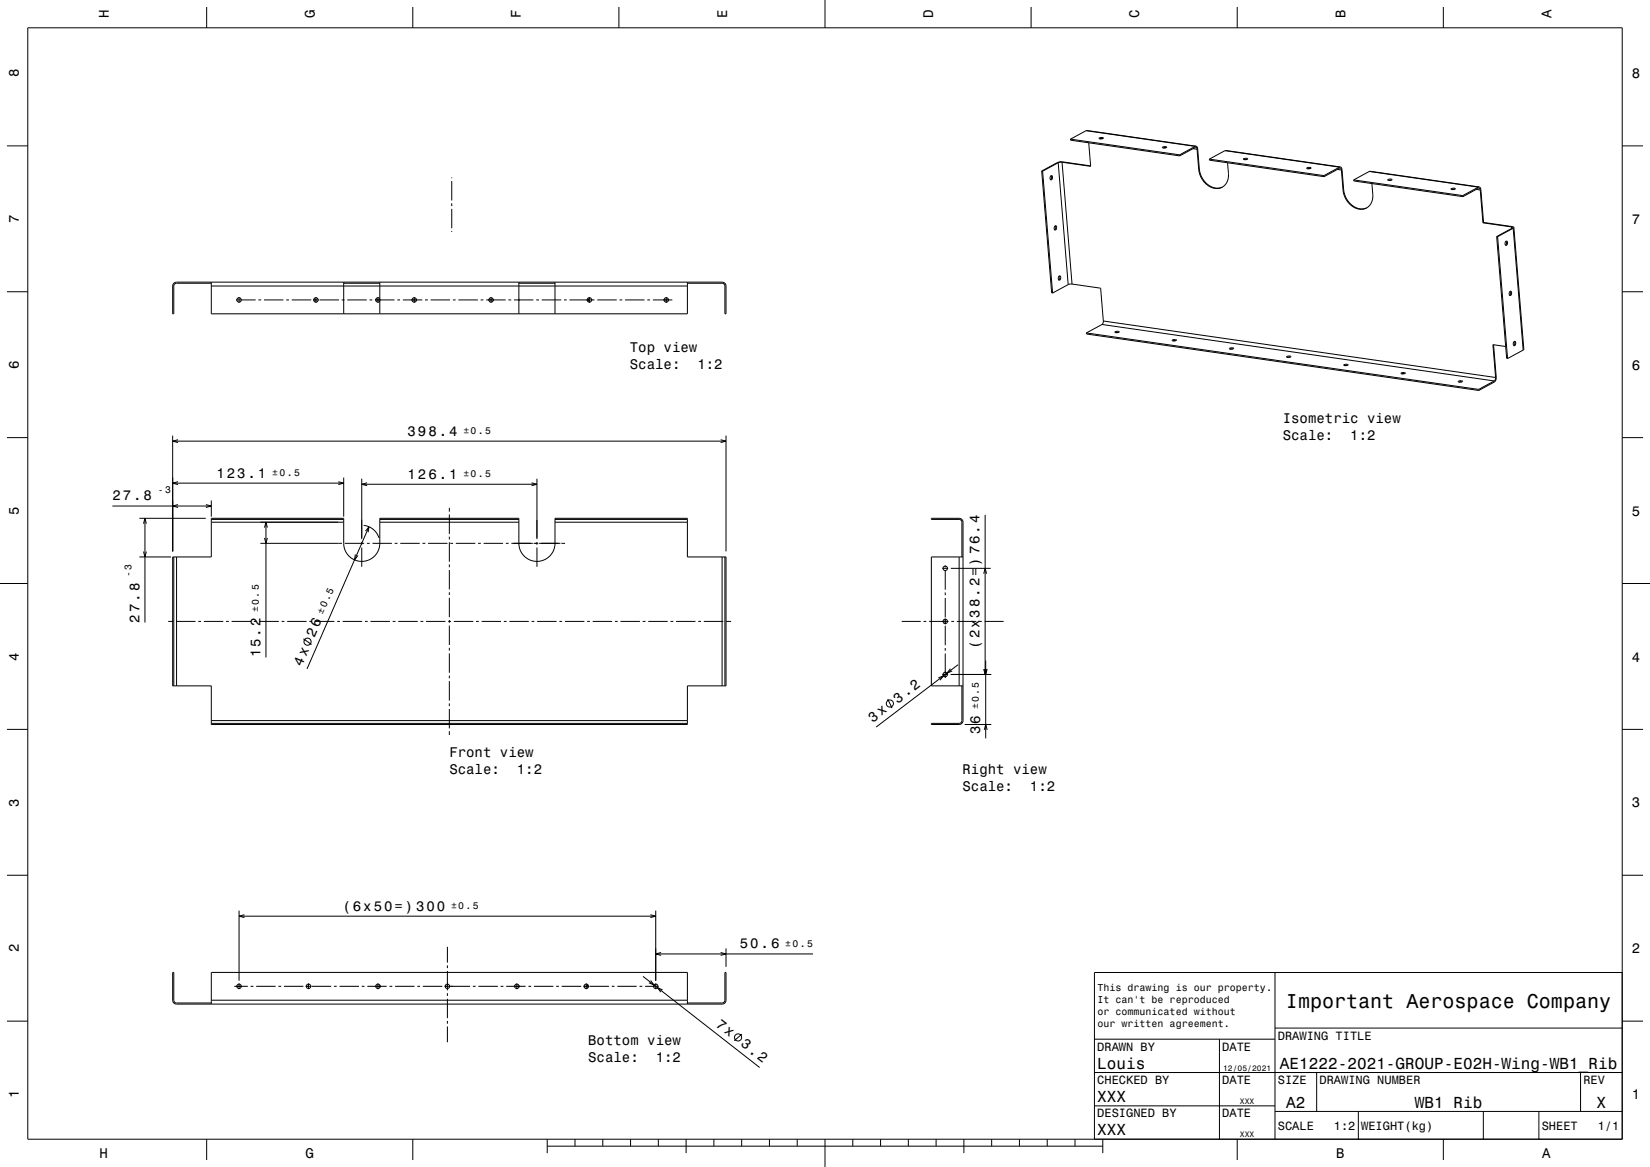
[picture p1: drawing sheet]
<svg xmlns="http://www.w3.org/2000/svg" width="594mm" height="420mm" viewBox="0 0 594 420" stroke-linecap="round" stroke-linejoin="round" font-family="sans-serif">
<g fill="none" stroke="#000" stroke-width=".36">
<path d="M10 10h574v400h-574zM74.4 2.5v7.5M148.6 2.5v7.5M222.8 2.5v7.5M297 0v10M371.2 2.5v7.5M445.4 2.5v7.5M519.6 2.5v7.5M2.5 52.5h7.5M381 58.6l-5.7 3M381 58.6l3.5 43.8M382.3 58.4l-1.3 .2"/>
<path d="M382.3 58.4l3.6 43.8M385.4 50.1v.4l39.3 5.6M385.4 50.1l39.3 5.6M391 47l39.6 5.6M391 47l-5.6 3.1M391 47l39.3 5.7M391.9 51.4l.7 8.5-10.3-1.5M392.6 59.7l-11-1.4-1 .2-5.6 3.1M395.7 49.7l.5-.2a.6 .6 0 0 1 1 .3l-1 .2zM397 49.9l-1.1 .1M418.5 53l.5-.2a.6 .6 0 0 1 1 .2l-1 .3zM419.8 53.2l-1.1 .1"/>
<path d="M424.7 55.7v.4M429.5 53.5l1.4 .2M430.3 52.7l-5.6 3M430.6 52.6l-.3 .1M430.6 52.6l.5 .8 .7 7.4M430.9 53.7l-.2-.6-.3-.1-5.7 3.1M430.9 53.7l.6 7.2M435.4 57.3v.3l41.2 6M435.4 57.3l41.2 5.9M441 54.2l41.5 5.9M441 54.2l-5.6 3.1M441 54.2l41.2 6"/>
<path d="M441.9 58.6l.4 4.1a4.5 4.5 0 0 1-2.7 4.9 4.5 4.5 0 0 1-5.4-1.3l-1.8-2.4-.9-3M447.6 57.2l.5-.2a.6 .6 0 0 1 1 .2l-.9 .3zM448.9 57.4h-1M584 52.5h7.5M162.6 73.7h.1M162.6 63.9v.3M162.6 65.2v7M162.6 73.2v1M162.6 75.2v7M375 61.6l3.6 43.8 .3 .1M375 61.6h.3M375.3 61.6l3.6 43.9"/>
<path d="M378.3 63.3a.71 .71 0 0 1 .7 .5 .71 .71 0 0 1-.4 .8l-.1 .1a.82 .82 0 0 1-.6-.6 .82 .82 0 0 1 .4-.8zM378.4 63.2l.2 .7-.4 .8M431.8 60.8l.4 1.9 .7 1.5 1.2 1.6 1.3 1a4.8 4.8 0 0 0 4.7 .5M431.8 60.8l-.3 .1M470.4 60.5l.5-.2a.6 .6 0 0 1 1 .2l-.9 .3zM471.7 60.6l-1 .1M476.6 63.2v.4M481.5 61l1.4 .2M482.2 60.2l-5.6 3M482.5 60.1l-.3 .1M482.5 60.1l.6 .7 .6 7.4M482.9 61.2l-.2-.6-.4-.1-5.7 3.1"/>
<path d="M482.9 61.2l.6 7.2M483.7 68.2l.3 1.7 .7 1.6 1 1.4 1.3 1.2a4.9 4.9 0 0 0 5.1 .7M483.7 68.2l-.2 .2M487.3 64.7l.1 .4 39.2 5.7M487.3 64.7l39.3 5.7M492.9 61.7l39.6 5.6M492.9 61.7l-5.6 3M492.9 61.7l39.3 5.7M493.9 66.1l.3 4.3a4.5 4.5 0 0 1-2.8 4.7 4.5 4.5 0 0 1-5.2-1.4l-1.9-2.5-.8-2.8M499.6 64.7l.5-.2a.61 .61 0 0 1 1 .2l-1 .3zM500.9 64.8l-1.1 .1M522.4 68l.5-.2a.6 .6 0 0 1 1 .2l-1 .2z"/>
<path d="M523.7 68.1l-1.1 .1M526.6 70.4v.4M531.4 68.2l1.5 .2M532.2 67.4l-5.6 3M532.5 67.3l.6 1 1 11.8M532.5 67.3l-.3 .1M532.9 68.4l-.2-.6-.4-.1-5.7 3.1M532.9 68.4l1 11.8M162.6 83.2v.3M379.8 81.3a.71 .71 0 0 1 .7 .6 .71 .71 0 0 1-.4 .8l-.1 .1a.82 .82 0 0 1-.6-.7 .82 .82 0 0 1 .4-.8zM379.9 81.3l.2 .7-.4 .7M381.3 99.4a.71 .71 0 0 1 .7 .5 .71 .71 0 0 1-.4 .8l-.2 .1a.82 .82 0 0 1-.5-.6 .82 .82 0 0 1 .4-.8z"/>
<path d="M381.4 99.3l.1 .7-.3 .8M533.9 80.2l10.3 1.5M534.1 80.1l10.3 1.4 .6 .4M534.1 80.1l-.2 .1M538.8 85.1l.3 .1M538.8 85.1l3.6 43.9h.3M539.1 85.2l3.6 43.8M542.1 86.9l.1-.1a.8 .8 0 0 1 .5 .8 .8 .8 0 0 1-.7 .7l-.2-.6zM542.2 86.8a1.14 1.14 0 0 1-.2 1.5M544.2 81.7l.3 .3-5.7 3.1M544.2 81.7v.5M544.7 82.1l3.6 43.9"/>
<path d="M544.7 82.1l-5.6 3.1M545 81.9l3.6 43.8-.3 .3M545 81.9l-.3 .2M2.5 105h7.5M76.1 101.9h-12.5l-.7 .3-.3 .7v10h-.4v-10a1.4 1.4 0 0 1 1.4-1.4h196.4a1.4 1.4 0 0 1 1.4 1.4v10h-.4v-10l-.5-.8-13-.2M76.1 101.5v11.4h171.4v-11.4M76.1 102.9h171.4M85 107.9h7M86.1 106.9v2.1M93 107.9h1M95 107.9h7M103 107.9h1"/>
<path d="M105 107.9h7M112.7 107.9h2.1M113.7 106.9v2.1M115 107.9h7M123 107.9h1M123.7 101.5v11.4M123.7 101.9h13M125 107.9h7M133 107.9h1M135 107.9h7M136.1 106.9v2.1M136.7 107.5a.8 .8 0 0 0-1.2-.2 .8 .8 0 0 0 0 1.2 .8 .8 0 0 0 1.2-.1"/>
<path d="M136.7 101.5v11.4M143 107.9h1M145 107.9h7M149.1 106.9v2.1M153 107.9h1M155 107.9h7M163 107.9h1M165 107.9h7M173 107.9h1M175 107.9h7M176.8 106.9v2.1M183 107.9h1"/>
<path d="M185 107.9h7M186.8 107.6v.7M186.8 101.5v11.4M186.8 101.9h13M193 107.9h1M195 107.9h7M199.8 101.5v11.4M203 107.9h1M205 107.9h9M211.6 107.4l.3 .4-.3 .7M212.2 106.9v2.1M215 107.9h7"/>
<path d="M223 107.9h1M225 107.9h7M233 107.9h1M235 107.9h7M239.9 106.9v2.1M384.5 102.4l-5.6 3.1M385.9 102.2l-1.4 .2M385.9 102.2l10.3 1.5 1 11.8M391.1 119.8l141.2 20.4M391.1 119.8v.4l141.3 20.3M396.7 116.8l141.2 20.3M396.7 116.8l-5.6 3"/>
<path d="M397.2 115.5l-.5 1.3M397.2 115.5l141.2 20.4M401.4 119.5l1.5-.1a1.03 1.03 0 0 1-1.5 .1zM402.6 119.6l-1 .1M402.6 119.6h.1M543.6 104.9l.1-.1a.8 .8 0 0 1 .5 .9 .8 .8 0 0 1-.7 .6l-.2-.5zM543.7 104.8a1.13 1.13 0 0 1-.2 1.5M584 105h7.5M422 122.4l1.5-.1a1.02 1.02 0 0 1-1.5 .1zM423.3 122.6l-1.1 .1M442.6 125.4l1.5-.1a1.02 1.02 0 0 1-1.5 .1zM443.9 125.6l-1.1 .1"/>
<path d="M463.2 128.4l1.5-.2a1.03 1.03 0 0 1-1.5 .2zM464.5 128.5l-1.1 .1M483.8 131.3l1.5-.1a1.02 1.02 0 0 1-1.5 .1zM485.1 131.5l-1.1 .1M504.4 134.3l1.5-.1a1.03 1.03 0 0 1-1.5 .1zM505.7 134.5h-1.1M525 137.3l1.5-.2a1.03 1.03 0 0 1-1.5 .2zM526.3 137.4l-1.1 .1M537.7 124.1l.8 12.6-.5 .8-5.6 3M537.9 137.1l-5.6 3.1M538.4 135.9l-.5 1.2M542 124.7l-4.6-.7 1 11.9"/>
<path d="M545.1 123l.1-.1a.8 .8 0 0 1 .5 .8 .8 .8 0 0 1-.7 .7l-.2-.6zM545.2 122.9a1.13 1.13 0 0 1-.3 1.5M548.3 126l-5.6 3M2.5 157.5h7.5M62.2 156.8v41.6M62.2 158.8h199.2M64.1 158.3l-1.9 .5 1.9 .5M259.4 158.3l2 .5-2 .5M261.4 156.8v41.6M532.3 140.2l.1 .3M584 157.5h7.5M62.2 173.9h61.5"/>
<path d="M64.1 173.4l-1.9 .5 1.9 .5M121.8 173.4l1.9 .5-1.9 .5M123.7 171.9v14M130.2 172.3v21.7M130.2 174.3h63.1M132.2 173.8l-2 .5 2 .5M191.4 173.8l1.9 .5-1.9 .5M193.3 172.3v21.7M40.4 182.1h35.7M50.2 186.5h23.9M51.7 188.5l.5-2 .5 2M51.7 198.5l.5 1.9 .5-1.9"/>
<path d="M52.2 186.5v37.6M64.1 181.6l-1.9 .5 1.9 .5M74.1 181.6l2 .5-2 .5M76.1 186.5h47.6v9a6.5 6.5 0 0 0 6.5 6.5 6.5 6.5 0 0 0 6.5-6.5v-9h50.1v9a6.5 6.5 0 0 0 6.5 6.5 6.5 6.5 0 0 0 6.5-6.5v-9h47.7v13.9h13.9v46.4h-13.9v13.9h-171.4v-13.9h-13.9v-46.4h13.9zM76.1 180.1v5.8M76.1 187.9h47.6M76.1 186.9h47.6M93.7 195.5h29.4M95.2 193.6l.5 1.9 .6-1.9M95.2 189.9l.5-2 .6 2M95.7 187.9v48.7M124.1 195.5h7"/>
<path d="M127.9 199.5l-.3 2 1.3-1.6M130.2 195v1M130.2 197v7M130.9 189.1a6.5 6.5 0 0 1 5.5 4.5M131.6 191.1l1.2-1.5-.3 2M132.1 195.5h1M132.8 189.6l-22.3 51.1M134.1 195.5h7M136.7 187.9h50.1M136.7 186.9h50.1M142.1 195.5h1M144.1 195.5h7"/>
<path d="M152.1 195.5h1M154.1 195.5h7M161.8 182.8v1.3M161.8 185.1v7M161.8 193.1v1M161.8 195.1v7M162.1 195.5h1M164.1 195.5h7M172.1 195.5h1M174.1 195.5h7M182.1 195.5h1M184.1 195.5h7.7"/>
<path d="M192.1 195.5h1.7M193.3 195v1M193.3 197v7M194.1 195.5h7.6M199.8 187.9h47.7M199.8 186.9h47.7M202.1 195.5h1.3M354.7 185.3v57.4M0 210h10M50.2 200.4h11.4M62.6 200.4v46.4M63.6 200.4v46.4"/>
<path d="M161.8 203.1v1M161.8 205.1v7M161.8 213.1v1M161.8 215.1v7M260 200.4v46.4M261 200.4v46.4M339.2 204.5h2.1M340.3 203.5v.7M340.3 205.2v7M340.3 213.2v1M340.3 215.2v7M342.3 204.5h14.4"/>
<path d="M345.3 200.4v46.4M346.3 200.4v-12.5l-.3-.6-.7-.4h-10v-.4h10a1.4 1.4 0 0 1 1.4 1.4v71.4a1.4 1.4 0 0 1-1.4 1.4h-10v-.4h10l.8-.4 .2-13.1M346.7 200.4h-11.4v46.4h11.4M354.1 206.5l.6-2 .5 2M584 210h10M60.6 223.6h1.8M63.4 223.6h7M71.4 223.6h1M73.4 223.6h7M81.4 223.6h1M83.4 223.6h7M91.4 223.6h1"/>
<path d="M93.4 223.6h7M101.4 223.6h1M103.4 223.6h7M109.2 229.9l3 2.1M111.4 223.6h1M113.4 223.6h7M121.4 223.6h1M123.4 223.6h7M131.4 223.6h1M133.4 223.6h7M141.4 223.6h1M143.4 223.6h7"/>
<path d="M151.4 223.6h1M153.4 223.6h7M161.4 223.6h1M161.8 223.1v1M161.8 225.1v7M161.8 233.1v1M161.8 235.1v7M163.4 223.6h7M171.4 223.6h1M173.4 223.6h7M181.4 223.6h1M183.4 223.6h7"/>
<path d="M191.4 223.6h1M193.4 223.6h7M201.4 223.6h1M203.4 223.6h7M211.4 223.6h1M213.4 223.6h7M221.4 223.6h1M223.4 223.6h7M231.4 223.6h1M233.4 223.6h7M241.4 223.6h1M243.4 223.6h7"/>
<path d="M251.4 223.6h1M253.4 223.6h7M261.4 223.6h1.8M324.6 223.6h6.9M332.5 223.6h1M334.5 223.6h7M340.3 222.6v2.1M340.3 225.2v7M340.3 233.2v1M340.3 235.2v8.7M342.5 223.6h1M344.5 223.6h7"/>
<path d="M344.9 239.2l-29.5 22.5M352.5 223.6h1M354.5 223.6h6.8M354.9 237.7v28M76.1 259.3h171.4M161.8 243.1v1M161.8 245.1v7M161.8 253.1v1M161.8 255.1v7M319.6 251.6l1.5 3.2M337.8 244l1.9-.8-1.3 1.6M339.2 242.7h2.1"/>
<path d="M342.1 240.7l-1.2 1.6 1.9-.8M342.3 242.7h14.6M354.1 240.8l.6 1.9 .5-1.9M354.3 240.8l.6 1.9 .5-1.9M2.5 262.5h7.5M76.1 260.3h171.4M161.8 263.1v1.4M347.3 260.7h9.6M354.3 262.7l.6-2 .5 2M584 262.5h7.5M2.5 315h7.5M584 315h7.5"/>
<path d="M86.1 327.7v25.3M86.1 329.7h150M88 329.2l-1.9 .5 1.9 .5M234.1 329.2l2 .5-2 .5M236.1 327.7v25.3M76.1 360h171.4M84.3 355h4.9M86.1 353.9v2.1M90.2 355h1M92.2 355h7M100.2 355h1M102.2 355h7"/>
<path d="M110 355h2.1M111.1 353.9v2.1M112.2 355h7M120.2 355h1M122.2 355h7M130.2 355h1M132.2 355h7M136.1 353.9v2.1M136.7 354.5v.9M140.2 355h1M142.2 355h7M150.2 355h1"/>
<path d="M152.2 355h7M160 355h9.2M161.1 340.8v5.6M161.1 347.4v1M161.1 349.4v7M161.1 357.4v1M161.1 359.4v7M170.2 355h1M172.2 355h7M180.2 355h1M182.2 355h7M186.1 353.9v2.1"/>
<path d="M186.8 354.7v.6M190.2 355h1M192.2 355h7M200.2 355h1M202.2 355h7M210 355h2.1M211.1 353.9v2.1M211.6 354.4l-.2 .4 .2 .7M212.2 355h7M220.2 355h1M222.2 355h7M230.2 355h1"/>
<path d="M231.5 351.4l42 32.8M232.2 355h4.9M234.2 352.9l1.2 1.6-1.8-.8M236.1 353.9v2.1M236.1 343.3h56.6M238 342.8l-1.9 .5 1.9 .5M238.5 356.2l-1.8-.7 1.2 1.6M259.4 342.8l2 .5-2 .5M261.4 341.3v6.7M459 350v60M584 350h-190v60M2.5 367.5h7.5"/>
<path d="M76.1 361l-13.1-.2-.4-.8v-10h-.4v10a1.39 1.39 0 0 0 1.4 1.4h196.4a1.39 1.39 0 0 0 1.4-1.4v-10h-.4v10l-.4 .7-.6 .3h-12.5M76.1 361.4v-11.4h171.4v11.4M161.1 367.4v1M161.1 369.4v5.7M267.1 372.2l-2.7 2.3M394 374h65M439 374v36M459 370h125M584 367.5h7.5M394 398h65M394 386h190M474 386v14"/>
<path d="M569 386v14M74.4 410v7.5M148.6 410v7.5M197 412.5h200M197 410v5M207 410v2.5M217 410v2.5M227 410v2.5M237 410v2.5M247 410v5M257 410v2.5M267 410v2.5"/>
<path d="M277 410v2.5M287 410v2.5M297 410v10M307 410v2.5M317 410v2.5M327 410v2.5M337 410v2.5M347 410v5M357 410v2.5M367 410v2.5M377 410v2.5M387 410v2.5"/>
<path d="M397 410v5M445.4 410v7.5M459 400h125M489 400v10M519.6 410v7.5M534 400v10M554 400v10"/>
<circle cx="86.1" cy="107.9" r=".8"/>
<circle cx="113.7" cy="107.9" r=".8"/>
<circle cx="149.1" cy="107.9" r=".8"/>
<circle cx="176.8" cy="107.9" r=".8"/>
<circle cx="212.2" cy="107.9" r=".8"/>
<circle cx="239.9" cy="107.9" r=".8"/>
<circle cx="340.3" cy="204.5" r=".8"/>
<circle cx="110.7" cy="230.9" r="1.28"/>
<circle cx="340.3" cy="223.6" r=".8"/>
<circle cx="320.4" cy="253.2" r="1.28"/>
<circle cx="340.3" cy="242.7" r=".8"/>
<circle cx="86.1" cy="355" r=".8"/>
<circle cx="111.1" cy="355" r=".8"/>
<circle cx="136.1" cy="355" r=".8"/>
<circle cx="161.1" cy="355" r=".8"/>
<circle cx="186.1" cy="355" r=".8"/>
<circle cx="211.1" cy="355" r=".8"/>
<circle cx="236.1" cy="355" r=".8"/>
<circle cx="265.7" cy="373.4" r="1.28"/>
</g>
<text font-size="7.2" x="462.9" y="362.6">Important Aerospace Company</text>
<g font-size="5.8">
<text x="395" y="384.6">Louis</text>
<text x="460.8" y="384.6">AE1222-2021-GROUP-E02H-Wing-WB1_Rib</text>
<text x="395" y="396.6">XXX</text>
<text x="463" y="398.6">A2</text>
<text x="509.4" y="398.6">WB1 Rib</text>
<text x="574.8" y="398.6">X</text>
<text x="395" y="408.6">XXX</text>
</g>
<g font-size="5.1">
<text x="113.2" y="229.5" transform="rotate(-67 113.2 229.5)">26</text>
<text x="108.7" y="239.9" transform="rotate(-67 108.7 239.9)">4x</text>
<text x="323.2" y="253.2" transform="rotate(-37 323.2 253.2)">3.2</text>
<text x="314.2" y="260.1" transform="rotate(-37 314.2 260.1)">3x</text>
<text x="257.5" y="369.2" transform="rotate(38 257.5 369.2)">7x</text>
<text x="266.4" y="376.2" transform="rotate(38 266.4 376.2)">3.2</text>
</g>
<g font-size="5">
<text x="39.1" y="6.5" transform="rotate(-90 39.1 6.5)">H</text>
<text x="113.3" y="6.5" transform="rotate(-90 113.3 6.5)">G</text>
<text x="187.5" y="6.5" transform="rotate(-90 187.5 6.5)">F</text>
<text x="261.7" y="6.5" transform="rotate(-90 261.7 6.5)">E</text>
<text x="335.9" y="6.5" transform="rotate(-90 335.9 6.5)">D</text>
<text x="410.1" y="6.5" transform="rotate(-90 410.1 6.5)">C</text>
<text x="484.3" y="6.5" transform="rotate(-90 484.3 6.5)">B</text>
<text x="558.5" y="6.5" transform="rotate(-90 558.5 6.5)">A</text>
<text x="6.8" y="27.8" transform="rotate(-90 6.8 27.8)">8</text>
<text x="587.5" y="28.1">8</text>
<text x="6.8" y="80.3" transform="rotate(-90 6.8 80.3)">7</text>
<text x="587.5" y="80.6">7</text>
<text x="226.8" y="126.6">Top view</text>
<text x="6.8" y="132.8" transform="rotate(-90 6.8 132.8)">6</text>
<text x="226.8" y="132.6">Scale:</text>
<text x="251.1" y="132.6">1:2</text>
<text x="587.5" y="133.1">6</text>
<text x="461.8" y="152.4">Isometric view</text>
<text x="146.7" y="156.8">398.4</text>
<text x="461.8" y="158.4">Scale:</text>
<text x="486.1" y="158.4">1:2</text>
<text x="77.9" y="171.9">123.1</text>
<text x="146.7" y="172.3">126.1</text>
<text x="6.8" y="185.3" transform="rotate(-90 6.8 185.3)">5</text>
<text x="40.4" y="180.1">27.8</text>
<text x="587.5" y="185.6">5</text>
<text x="50.2" y="224.1" transform="rotate(-90 50.2 224.1)">27.8</text>
<text x="352.7" y="233.5" transform="rotate(-90 352.7 233.5)">(2x38.2=) 76.4</text>
<text x="6.8" y="237.8" transform="rotate(-90 6.8 237.8)">4</text>
<text x="93.7" y="236.6" transform="rotate(-90 93.7 236.6)">15.2</text>
<text x="587.5" y="238.1">4</text>
<text x="352.9" y="264.2" transform="rotate(-90 352.9 264.2)">36</text>
<text x="161.8" y="272.6">Front view</text>
<text x="161.8" y="278.6">Scale:</text>
<text x="186.1" y="278.6">1:2</text>
<text x="346.5" y="278.5">Right view</text>
<text x="346.5" y="284.5">Scale:</text>
<text x="370.8" y="284.5">1:2</text>
<text x="6.8" y="290.3" transform="rotate(-90 6.8 290.3)">3</text>
<text x="587.5" y="290.6">3</text>
<text x="123.3" y="327.7">(6x50=) 300</text>
<text x="266.4" y="341.3">50.6</text>
<text x="6.8" y="342.8" transform="rotate(-90 6.8 342.8)">2</text>
<text x="587.5" y="343.1">2</text>
<text x="211.8" y="376">Bottom view</text>
<text x="211.8" y="382.1">Scale:</text>
<text x="236.1" y="382.1">1:2</text>
<text x="6.8" y="395.3" transform="rotate(-90 6.8 395.3)">1</text>
<text x="587.5" y="395.6">1</text>
<text x="35.8" y="416.8">H</text>
<text x="110" y="416.8">G</text>
<text x="481" y="416.8">B</text>
<text x="555.2" y="416.8">A</text>
</g>
<g font-size="4.3">
<text x="460" y="374.2">DRAWING TITLE</text>
<text x="395" y="378.2">DRAWN BY</text>
<text x="440" y="378.2">DATE</text>
<text x="395" y="390.2">CHECKED BY</text>
<text x="440" y="390.2">DATE</text>
<text x="460" y="390.2">SIZE</text>
<text x="475" y="390.2">DRAWING NUMBER</text>
<text x="570" y="390.2">REV</text>
<text x="395" y="402.2">DESIGNED BY</text>
<text x="440" y="402.2">DATE</text>
<text x="460" y="406.6">SCALE</text>
<text x="480.2" y="406.6">1:2</text>
<text x="490" y="406.6">WEIGHT(kg)</text>
<text x="555" y="406.6">SHEET</text>
<text x="575.2" y="406.6">1/1</text>
</g>
<g font-size="3.6">
<text x="395.1" y="356.8">This drawing is our property.</text>
<text x="395.1" y="361.2">It can't be reproduced</text>
<text x="395.1" y="365.5">or communicated without</text>
<text x="395.1" y="369.8">our written agreement.</text>
</g>
<g font-size="3.5">
<text x="166.8" y="156.2">±0.5</text>
<text x="98" y="171.4">±0.5</text>
<text x="166.8" y="171.8">±0.5</text>
<text x="56.8" y="177.3">-3</text>
<text x="47.4" y="207.7" transform="rotate(-90 47.4 207.7)">-3</text>
<text x="93.2" y="220.3" transform="rotate(-90 93.2 220.3)">±0.5</text>
<text x="116.3" y="221.2" transform="rotate(-67 116.3 221.2)">±0.5</text>
<text x="352.3" y="255.3" transform="rotate(-90 352.3 255.3)">±0.5</text>
<text x="162.4" y="327.2">±0.5</text>
<text x="282.7" y="340.8">±0.5</text>
</g>
<g font-size="2.9">
<text x="440.3" y="385.3">12/05/2021</text>
<text x="446.4" y="397.3">XXX</text>
<text x="446.4" y="409.3">XXX</text>
</g>
</svg>
